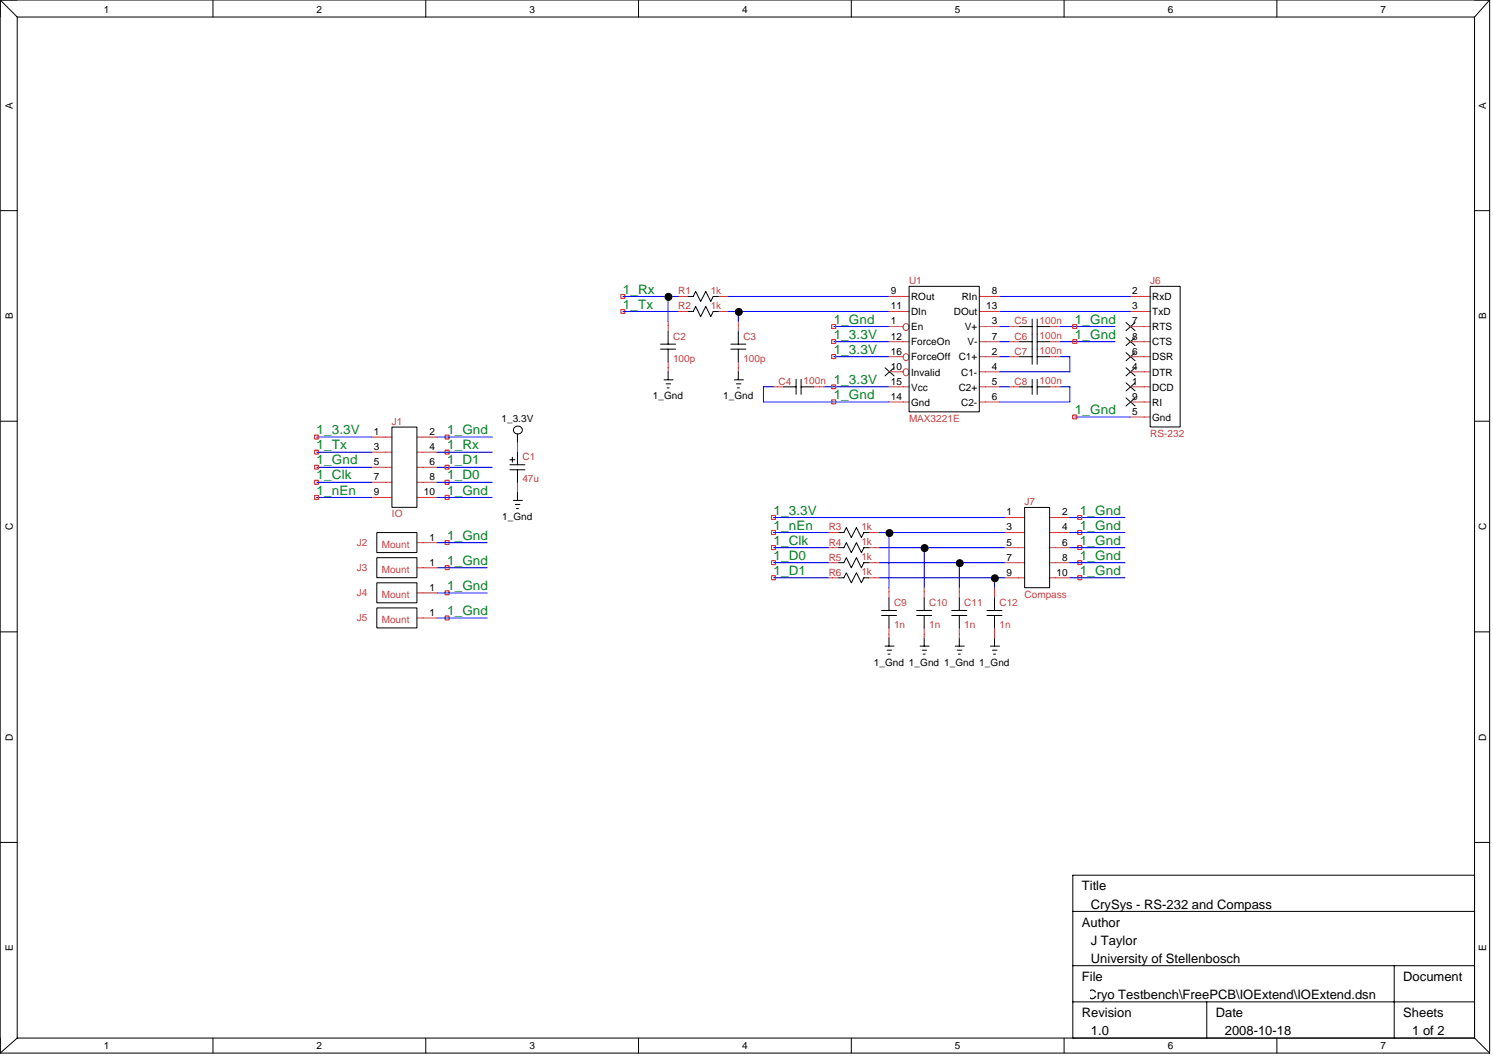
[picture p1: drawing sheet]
<svg xmlns="http://www.w3.org/2000/svg" width="297mm" height="210mm" viewBox="0 0 297 210" stroke-linecap="round" stroke-linejoin="round" font-family="sans-serif">
<g fill="none" stroke="#00f" stroke-width=".2">
<path d="M123.9 58.9h11M132.9 58.9v5M144.9 58.9h32M198.9 58.9h25.9M123.9 61.9h11M144.9 61.9h32M146.9 61.9v2M153.9 76.9h-2v3h25M163.9 76.9h13M165.9 64.9h11M165.9 67.9h11M165.9 70.9h11"/>
<path d="M198.9 64.9h1.9M198.9 67.9h1.9M198.9 70.9h1.9M198.9 76.9h1.9M198.9 61.9h25.9M210.8 64.9h11M210.8 67.9h11M210.8 70.9h2v3h-13.9M210.8 76.9h2v3h-13.9M63 86.9h11M63 92.9h11M63 98.9h11"/>
<path d="M63 89.9h11M63 95.9h11M86.9 86.9h11.1M86.9 92.9h11.1M86.9 98.9h11.1M86.9 89.9h11.1M86.9 95.9h11.1M213.8 82.9h11M86.9 107.9h10M86.9 112.9h10M86.9 117.9h10M153.9 102.9h46"/>
<path d="M153.9 105.9h11M153.9 108.9h11M153.9 111.9h11M153.9 114.9h11M174.9 105.9h25M174.9 108.9h25M174.9 111.9h25M174.9 114.9h25M176.9 105.9v11M183.9 108.9v8M190.9 111.9v5M197.9 114.9v2"/>
<path d="M212.8 102.9h11M212.8 105.9h11M212.8 108.9h11M212.8 111.9h11M212.8 114.9h11M86.9 122.9h10"/>
</g>
<g fill="none" stroke="#000" stroke-width=".2">
<path d="M0 0h296.4M0 0v209.4M0 0l3.4 3.4M3.4 3.4h290M3.4 3.4v203M42.4 0v3.4M84.7 0v3.4M127 0v3.4M169.4 0v3.4M211.7 0v3.4M254 0v3.4M293.4 3.4v203"/>
<path d="M296.4 0v209.4M296.4 0l-3 3.4M0 41.9h3.4M136.9 58.9h1l.5-.9 1 1.9 1-1.9 1 1.9 .5-1h1M180.9 56.9h13.9v25h-13.9zM228.8 56.9h6v28h-6zM293.4 41.9h3M131.4 68.4h3M131.4 69.4h3M132.1 75.5h1.8M132.5 76.3h.9M132.7 77.1h.4"/>
<path d="M132.9 65.9v2.5M132.9 69.4v2.5M132.9 73.9v1.6M136.9 61.9h1l.5-1 1 2 1-2 1 2 .5-1h1M145.4 68.4h3M145.4 69.4h3M146.1 75.5h1.8M146.5 76.3h.9M146.7 77.1h.4M146.9 65.9v2.5M146.9 69.4v2.5M146.9 73.9v1.6"/>
<path d="M155.9 76.9h2.5M158.4 75.4v3M159.4 75.4v3M159.4 76.9h2.5M176.1 73.1l1.8 1.6M177.9 73.1l-1.8 1.6M202.9 76.9h2.5M202.9 64.9h2.5M202.9 67.9h2.5M202.9 70.9h2.5M205.4 63.4v9M205.4 75.4v3"/>
<path d="M206.4 76.9h2.4M206.4 63.4v9M206.4 75.4v3M206.4 64.9h2.4M206.4 67.9h2.4M206.4 70.9h2.4M224 64.1l1.8 1.6M224 67.1l1.8 1.6M224 70.1l1.8 1.6M224 73.1l1.8 1.6M224 79.1l1.8 1.6M224 76.1l1.8 1.6"/>
<path d="M225.8 64.1l-1.8 1.6M225.8 67.1l-1.8 1.6M225.8 70.1l-1.8 1.6M225.8 73.1l-1.8 1.6M225.8 79.1l-1.8 1.6M225.8 76.1l-1.8 1.6M0 83.8h3.4M78 84.9h4.9v16h-4.9zM101.4 92.4h3M101.4 93.4h3M101.4 91.4h1M101.9 90.9v1"/>
<path d="M102.1 99.5h1.8M103 86.3v1.6M103 89.9v2.5M103 93.4v2.5M103 97.9v1.6M293.4 83.8h3M75 105.9h7.9v4h-7.9zM75 110.9h7.9v4h-7.9zM75 115.9h7.9v4h-7.9zM102.5 100.3h.9M102.7 101.1h.4M166.9 105.9h1l.5-1 1 2 1-2 1 2 .5-1h1"/>
<path d="M166.9 108.9h1l.5-1 1 2 1-2 1 2 .5-1h1M166.9 111.9h1l.5-1 1 2 1-2 1 2 .5-1h1M166.9 114.9h1l.5-1 1 2 1-2 1 2 .5-1h1M176.9 118.9v2.5M183.9 118.9v2.5M190.9 118.9v2.5M197.9 118.9v2.5M203.9 100.9h4.9v16h-4.9zM0 125.6h3.4M75 120.9h7.9v4h-7.9zM175.4 121.4h3M175.4 122.4h3"/>
<path d="M176.1 128.5h1.8M176.5 129.3h.9M176.7 130.1h.4M176.9 122.4v2.5M176.9 126.9v1.6M182.4 121.4h3M182.4 122.4h3M183.1 128.5h1.8M183.5 129.3h.9M183.7 130.1h.4M183.9 122.4v2.5M183.9 126.9v1.6"/>
<path d="M189.4 121.4h3M189.4 122.4h3M190.1 128.5h1.8M190.5 129.3h.9M190.7 130.1h.4M190.9 122.4v2.5M190.9 126.9v1.6M196.4 121.4h2.9M196.4 122.4h2.9M197.1 128.5h1.8M197.5 129.3h.8M197.7 130.1h.4"/>
<path d="M197.9 122.4v2.5M197.9 126.9v1.6M293.4 125.6h3M0 167.5h3.4M293.4 174h-80v32.4M293.4 167.5h3M213.4 181.2h80M213.4 192h80M213.4 199.2h80M240.1 199.2v7.2M277.4 192v14.4M0 209.4h296.4"/>
<path d="M3.4 206.4h290M3.4 206.4l-3.4 3M42.4 206.4v3M84.7 206.4v3M127 206.4v3M169.4 206.4v3M211.7 206.4v3M254 206.4v3M293.4 206.4l3 3"/>
<circle cx="103.1" cy="85.5" r=".85"/>
</g>
<g fill="none" stroke="#c04040" stroke-width=".2">
<path d="M134.9 58.9h2M142.9 58.9h2M176.9 58.9h4M194.9 58.9h4M224.8 58.9h4M132.9 63.9v2M132.9 71.9v2M134.9 61.9h2M142.9 61.9h2M146.9 63.9v2M146.9 71.9v2M153.9 76.9h2"/>
<path d="M161.9 76.9h2M176.9 76.9h4M176.9 64.9h2.8M176.9 61.9h4M176.9 73.9h2.8M176.9 70.9h2.8M176.9 67.9h4M176.9 79.9h4M179.8 73.5a.62 .62 0 0 1 .9 .1 .62 .62 0 0 1 0 .8 .62 .62 0 0 1-.9 .1 .82 .82 0 0 1 0-1zM194.9 76.9h4M194.9 64.9h4M194.9 61.9h4"/>
<path d="M194.9 73.9h4M194.9 70.9h4M194.9 67.9h4M194.9 79.9h4M200.8 76.9h2.1M200.8 64.9h2.1M200.8 70.9h2.1M200.8 67.9h2.1M208.8 76.9h2M208.8 64.9h2M208.8 70.9h2M208.8 67.9h2"/>
<path d="M224.8 76.9h4M224.8 64.9h4M224.8 61.9h4M224.8 73.9h4M224.8 70.9h4M224.8 67.9h4M224.8 79.9h4M74 86.9h4M74 89.9h4M74 92.9h4M74 95.9h4M74 98.9h4"/>
<path d="M83 86.9h3.9M83 89.9h3.9M83 92.9h3.9M83 95.9h3.9M83 98.9h3.9M103 87.9v2M103 95.9v2M224.8 82.9h4M83 107.9h3.9M83 112.9h3.9M83 117.9h3.9M164.9 105.9h2"/>
<path d="M164.9 108.9h2M164.9 111.9h2M164.9 114.9h2M172.9 105.9h2M172.9 108.9h2M172.9 111.9h2M172.9 114.9h2M176.9 116.9v2M183.9 116.9v2M190.9 116.9v2M197.9 116.9v2M199.9 102.9h4"/>
<path d="M199.9 105.9h4M199.9 108.9h4M199.9 111.9h4M199.9 114.9h4M208.8 102.9h4M208.8 105.9h4M208.8 108.9h4M208.8 111.9h4M208.8 114.9h4M83 122.9h3.9M176.9 124.9v2M183.9 124.9v2"/>
<path d="M190.9 124.9v2M197.9 124.9v2"/>
<circle cx="180.2" cy="65" r=".63"/>
<circle cx="180.2" cy="71" r=".63"/>
</g>
<g fill="none" stroke="#f00" stroke-width=".2">
<path d="M123.5 58.5h.8v.8h-.8zM123.5 61.6h.8v.7h-.8zM165.5 76.5h.8v.8h-.8zM165.5 79.5h.8v.8h-.8zM165.5 64.5h.8v.8h-.8zM165.5 70.5h.8v.8h-.8zM165.5 67.5h.8v.8h-.8zM213.4 64.5h.8v.8h-.8zM213.4 67.5h.8v.8h-.8zM62.6 86.5h.7v.8h-.7zM62.6 92.5h.7v.8h-.7zM62.6 89.5h.7v.8h-.7z"/>
<path d="M62.6 95.5h.7v.8h-.7zM62.6 98.5h.7v.8h-.7zM88.6 86.5h.7v.8h-.7zM88.6 98.5h.7v.8h-.7zM88.6 95.5h.7v.8h-.7zM88.6 92.5h.7v.8h-.7zM88.6 89.5h.7v.8h-.7zM213.4 82.5h.8v.8h-.8zM88.6 107.5h.7v.8h-.7zM88.6 112.5h.7v.8h-.7zM88.6 117.5h.7v.8h-.7zM153.5 102.5h.8v.8h-.8z"/>
<path d="M153.5 105.5h.8v.8h-.8zM153.5 108.5h.8v.8h-.8zM153.5 111.5h.8v.8h-.8zM153.5 114.5h.8v.8h-.8zM214.4 102.5h.8v.8h-.8zM214.4 105.5h.8v.8h-.8zM214.4 108.5h.8v.8h-.8zM214.4 111.5h.8v.8h-.8zM214.4 114.5h.8v.8h-.8zM88.6 122.5h.7v.8h-.7z"/>
</g>
<g fill="#000" stroke="#000" stroke-width=".2">
<circle cx="133" cy="59" r=".69"/>
<circle cx="147" cy="62" r=".69"/>
<circle cx="177" cy="106" r=".69"/>
<circle cx="184" cy="109" r=".7"/>
<circle cx="190.9" cy="112" r=".69"/>
<circle cx="197.9" cy="115" r=".69"/>
</g>
<g font-size="2.6" fill="#008020">
<text x="123.9" y="58.4">1_Rx</text>
<text x="123.9" y="61.4">1_Tx</text>
<text x="165.9" y="64.4">1_Gnd</text>
<text x="213.8" y="64.4">1_Gnd</text>
<text x="165.9" y="70.4">1_3.3V</text>
<text x="165.9" y="67.4">1_3.3V</text>
<text x="213.8" y="67.4">1_Gnd</text>
<text x="165.9" y="76.3">1_3.3V</text>
<text x="165.9" y="79.4">1_Gnd</text>
<text x="213.8" y="82.4">1_Gnd</text>
<text x="63" y="86.3">1_3.3V</text>
<text x="63" y="89.3">1_Tx</text>
<text x="89" y="86.3">1_Gnd</text>
<text x="89" y="89.3">1_Rx</text>
<text x="63" y="92.4">1_Gnd</text>
<text x="63" y="95.3">1_Clk</text>
<text x="89" y="95.3">1_D0</text>
<text x="89" y="92.4">1_D1</text>
<text x="63" y="98.3">1_nEn</text>
<text x="89" y="98.3">1_Gnd</text>
<text x="89" y="107.3">1_Gnd</text>
<text x="153.9" y="102.3">1_3.3V</text>
<text x="153.9" y="105.3">1_nEn</text>
<text x="214.8" y="102.3">1_Gnd</text>
<text x="214.8" y="105.3">1_Gnd</text>
<text x="89" y="112.3">1_Gnd</text>
<text x="153.9" y="108.3">1_Clk</text>
<text x="153.9" y="111.3">1_D0</text>
<text x="214.8" y="108.3">1_Gnd</text>
<text x="214.8" y="111.3">1_Gnd</text>
<text x="89" y="117.3">1_Gnd</text>
<text x="153.9" y="114.3">1_D1</text>
<text x="214.8" y="114.3">1_Gnd</text>
<text x="89" y="122.3">1_Gnd</text>
</g>
<g font-size="2.6">
<text x="215.2" y="177.1">Title</text>
<text x="215.2" y="184.3">Author</text>
<text x="217" y="180.7">CrySys - RS-232 and Compass</text>
<text x="217" y="187.9">J Taylor</text>
<text x="217" y="191.5">University of Stellenbosch</text>
<text x="215.2" y="195.1">File</text>
<text x="279.2" y="195.1">Document</text>
<text x="215.2" y="202.2">Revision</text>
<text x="216.3" y="198.6">Cryo Testbench\FreePCB\IOExtend\IOExtend.dsn</text>
<text x="241.9" y="202.2">Date</text>
<text x="279.2" y="202.2">Sheets</text>
<text x="217" y="205.8">1.0</text>
<text x="243.7" y="205.8">2008-10-18</text>
<text x="281" y="205.8">1 of 2</text>
</g>
<g font-size="2">
<text x="20.7" y="2.6">1</text>
<text x="63" y="2.6">2</text>
<text x="105.3" y="2.6">3</text>
<text x="147.7" y="2.6">4</text>
<text x="190" y="2.6">5</text>
<text x="232.3" y="2.6">6</text>
<text x="274.7" y="2.6">7</text>
<text x="2.6" y="21.6" transform="rotate(-90 2.6 21.6)">A</text>
<text x="295.7" y="21.6" transform="rotate(-90 295.7 21.6)">A</text>
<text x="177.3" y="58.5">9</text>
<text x="181.3" y="59.7">ROut</text>
<text x="191.3" y="59.7">RIn</text>
<text x="197.3" y="58.5">8</text>
<text x="225.2" y="58.5">2</text>
<text x="229.2" y="59.7">RxD</text>
<text x="2.6" y="63.5" transform="rotate(-90 2.6 63.5)">B</text>
<text x="177.3" y="64.5">1</text>
<text x="177.3" y="61.5">11</text>
<text x="181.3" y="65.7">En</text>
<text x="181.3" y="62.7">DIn</text>
<text x="189.8" y="62.7">DOut</text>
<text x="192" y="65.7">V+</text>
<text x="196.2" y="61.5">13</text>
<text x="197.3" y="64.5">3</text>
<text x="225.2" y="61.5">3</text>
<text x="225.2" y="64.5">7</text>
<text x="229.2" y="62.7">TxD</text>
<text x="229.2" y="65.7">RTS</text>
<text x="295.7" y="63.5" transform="rotate(-90 295.7 63.5)">B</text>
<text x="177.3" y="67.5">12</text>
<text x="177.3" y="70.5">16</text>
<text x="181.3" y="68.7">ForceOn</text>
<text x="181.3" y="71.7">ForceOff</text>
<text x="190.8" y="71.7">C1+</text>
<text x="192.5" y="68.7">V-</text>
<text x="197.3" y="70.5">2</text>
<text x="197.3" y="67.5">7</text>
<text x="225.2" y="70.5">6</text>
<text x="225.2" y="67.5">8</text>
<text x="229.2" y="71.7">DSR</text>
<text x="229.2" y="68.7">CTS</text>
<text x="177.3" y="73.5">10</text>
<text x="177.3" y="76.5">15</text>
<text x="181.3" y="74.7">Invalid</text>
<text x="181.3" y="77.7">Vcc</text>
<text x="190.8" y="77.7">C2+</text>
<text x="191.2" y="74.7">C1-</text>
<text x="197.3" y="73.5">4</text>
<text x="197.3" y="76.5">5</text>
<text x="225.2" y="76.5">1</text>
<text x="225.2" y="73.5">4</text>
<text x="229.2" y="77.7">DCD</text>
<text x="229.2" y="74.7">DTR</text>
<text x="99.8" y="83.9">1_3.3V</text>
<text x="129.9" y="79.4">1_Gnd</text>
<text x="143.9" y="79.4">1_Gnd</text>
<text x="177.3" y="79.5">14</text>
<text x="181.3" y="80.7">Gnd</text>
<text x="191.2" y="80.7">C2-</text>
<text x="197.3" y="79.5">6</text>
<text x="225.2" y="82.5">5</text>
<text x="225.2" y="79.5">9</text>
<text x="229.2" y="83.7">Gnd</text>
<text x="229.2" y="80.7">RI</text>
<text x="74.4" y="86.5">1</text>
<text x="74.4" y="89.5">3</text>
<text x="85.4" y="89.5">4</text>
<text x="85.4" y="86.5">2</text>
<text x="74.4" y="92.5">5</text>
<text x="74.4" y="95.5">7</text>
<text x="85.4" y="95.5">8</text>
<text x="85.4" y="92.5">6</text>
<text x="74.4" y="98.5">9</text>
<text x="84.3" y="98.5">10</text>
<text x="2.6" y="105.4" transform="rotate(-90 2.6 105.4)">C</text>
<text x="85.4" y="107.5">1</text>
<text x="99.9" y="103.4">1_Gnd</text>
<text x="200.3" y="102.5">1</text>
<text x="200.3" y="105.5">3</text>
<text x="211.3" y="105.5">4</text>
<text x="211.3" y="102.5">2</text>
<text x="295.7" y="105.4" transform="rotate(-90 295.7 105.4)">C</text>
<text x="85.4" y="112.5">1</text>
<text x="200.3" y="108.5">5</text>
<text x="200.3" y="111.5">7</text>
<text x="211.3" y="111.5">8</text>
<text x="211.3" y="108.5">6</text>
<text x="85.4" y="117.5">1</text>
<text x="200.3" y="114.5">9</text>
<text x="210.2" y="114.5">10</text>
<text x="85.4" y="122.5">1</text>
<text x="173.9" y="132.3">1_Gnd 1_Gnd 1_Gnd 1_Gnd</text>
<text x="2.6" y="147.3" transform="rotate(-90 2.6 147.3)">D</text>
<text x="295.7" y="147.3" transform="rotate(-90 295.7 147.3)">D</text>
<text x="2.6" y="189.1" transform="rotate(-90 2.6 189.1)">E</text>
<text x="295.7" y="189.1" transform="rotate(-90 295.7 189.1)">E</text>
<text x="20.7" y="208.6">1</text>
<text x="63" y="208.6">2</text>
<text x="105.3" y="208.6">3</text>
<text x="147.7" y="208.6">4</text>
<text x="190" y="208.6">5</text>
<text x="232.3" y="208.6">6</text>
<text x="274.7" y="208.6">7</text>
</g>
<g font-size="2" fill="#c04040">
<text x="134.9" y="58.5">R1</text>
<text x="141.4" y="58.4">1k</text>
<text x="180.9" y="56.5">U1</text>
<text x="228.8" y="56.5">J6</text>
<text x="134.9" y="61.5">R2</text>
<text x="141.4" y="61.4">1k</text>
<text x="201.8" y="64.5">C5</text>
<text x="206.8" y="64.4">100n</text>
<text x="133.9" y="67.5">C2</text>
<text x="133.9" y="71.9">100p</text>
<text x="147.9" y="67.5">C3</text>
<text x="147.9" y="71.9">100p</text>
<text x="201.8" y="67.5">C6</text>
<text x="201.8" y="70.5">C7</text>
<text x="206.8" y="67.4">100n</text>
<text x="206.8" y="70.4">100n</text>
<text x="154.9" y="76.5">C4</text>
<text x="159.9" y="76.4">100n</text>
<text x="201.8" y="76.5">C8</text>
<text x="206.8" y="76.4">100n</text>
<text x="180.9" y="83.9">MAX3221E</text>
<text x="78" y="84.5">J1</text>
<text x="228.8" y="86.9">RS-232</text>
<text x="103.9" y="91.5">C1</text>
<text x="103.9" y="95.9">47u</text>
<text x="203.9" y="100.5">J7</text>
<text x="78" y="102.9">IO</text>
<text x="164.9" y="105.5">R3</text>
<text x="171.4" y="105.4">1k</text>
<text x="71" y="108.5">J2</text>
<text x="71" y="113.5">J3</text>
<text x="76" y="108.9">Mount</text>
<text x="76" y="113.9">Mount</text>
<text x="164.9" y="108.5">R4</text>
<text x="164.9" y="111.5">R5</text>
<text x="171.4" y="108.4">1k</text>
<text x="171.4" y="111.4">1k</text>
<text x="71" y="118.5">J4</text>
<text x="76" y="118.9">Mount</text>
<text x="164.9" y="114.5">R6</text>
<text x="171.4" y="114.4">1k</text>
<text x="203.9" y="118.9">Compass</text>
<text x="71" y="123.5">J5</text>
<text x="76" y="123.9">Mount</text>
<text x="177.9" y="120.5">C9</text>
<text x="177.9" y="124.9">1n</text>
<text x="184.9" y="120.5">C10</text>
<text x="184.9" y="124.9">1n</text>
<text x="191.9" y="120.5">C11</text>
<text x="191.9" y="124.9">1n</text>
<text x="198.9" y="120.5">C12</text>
<text x="198.9" y="124.9">1n</text>
</g>
</svg>
